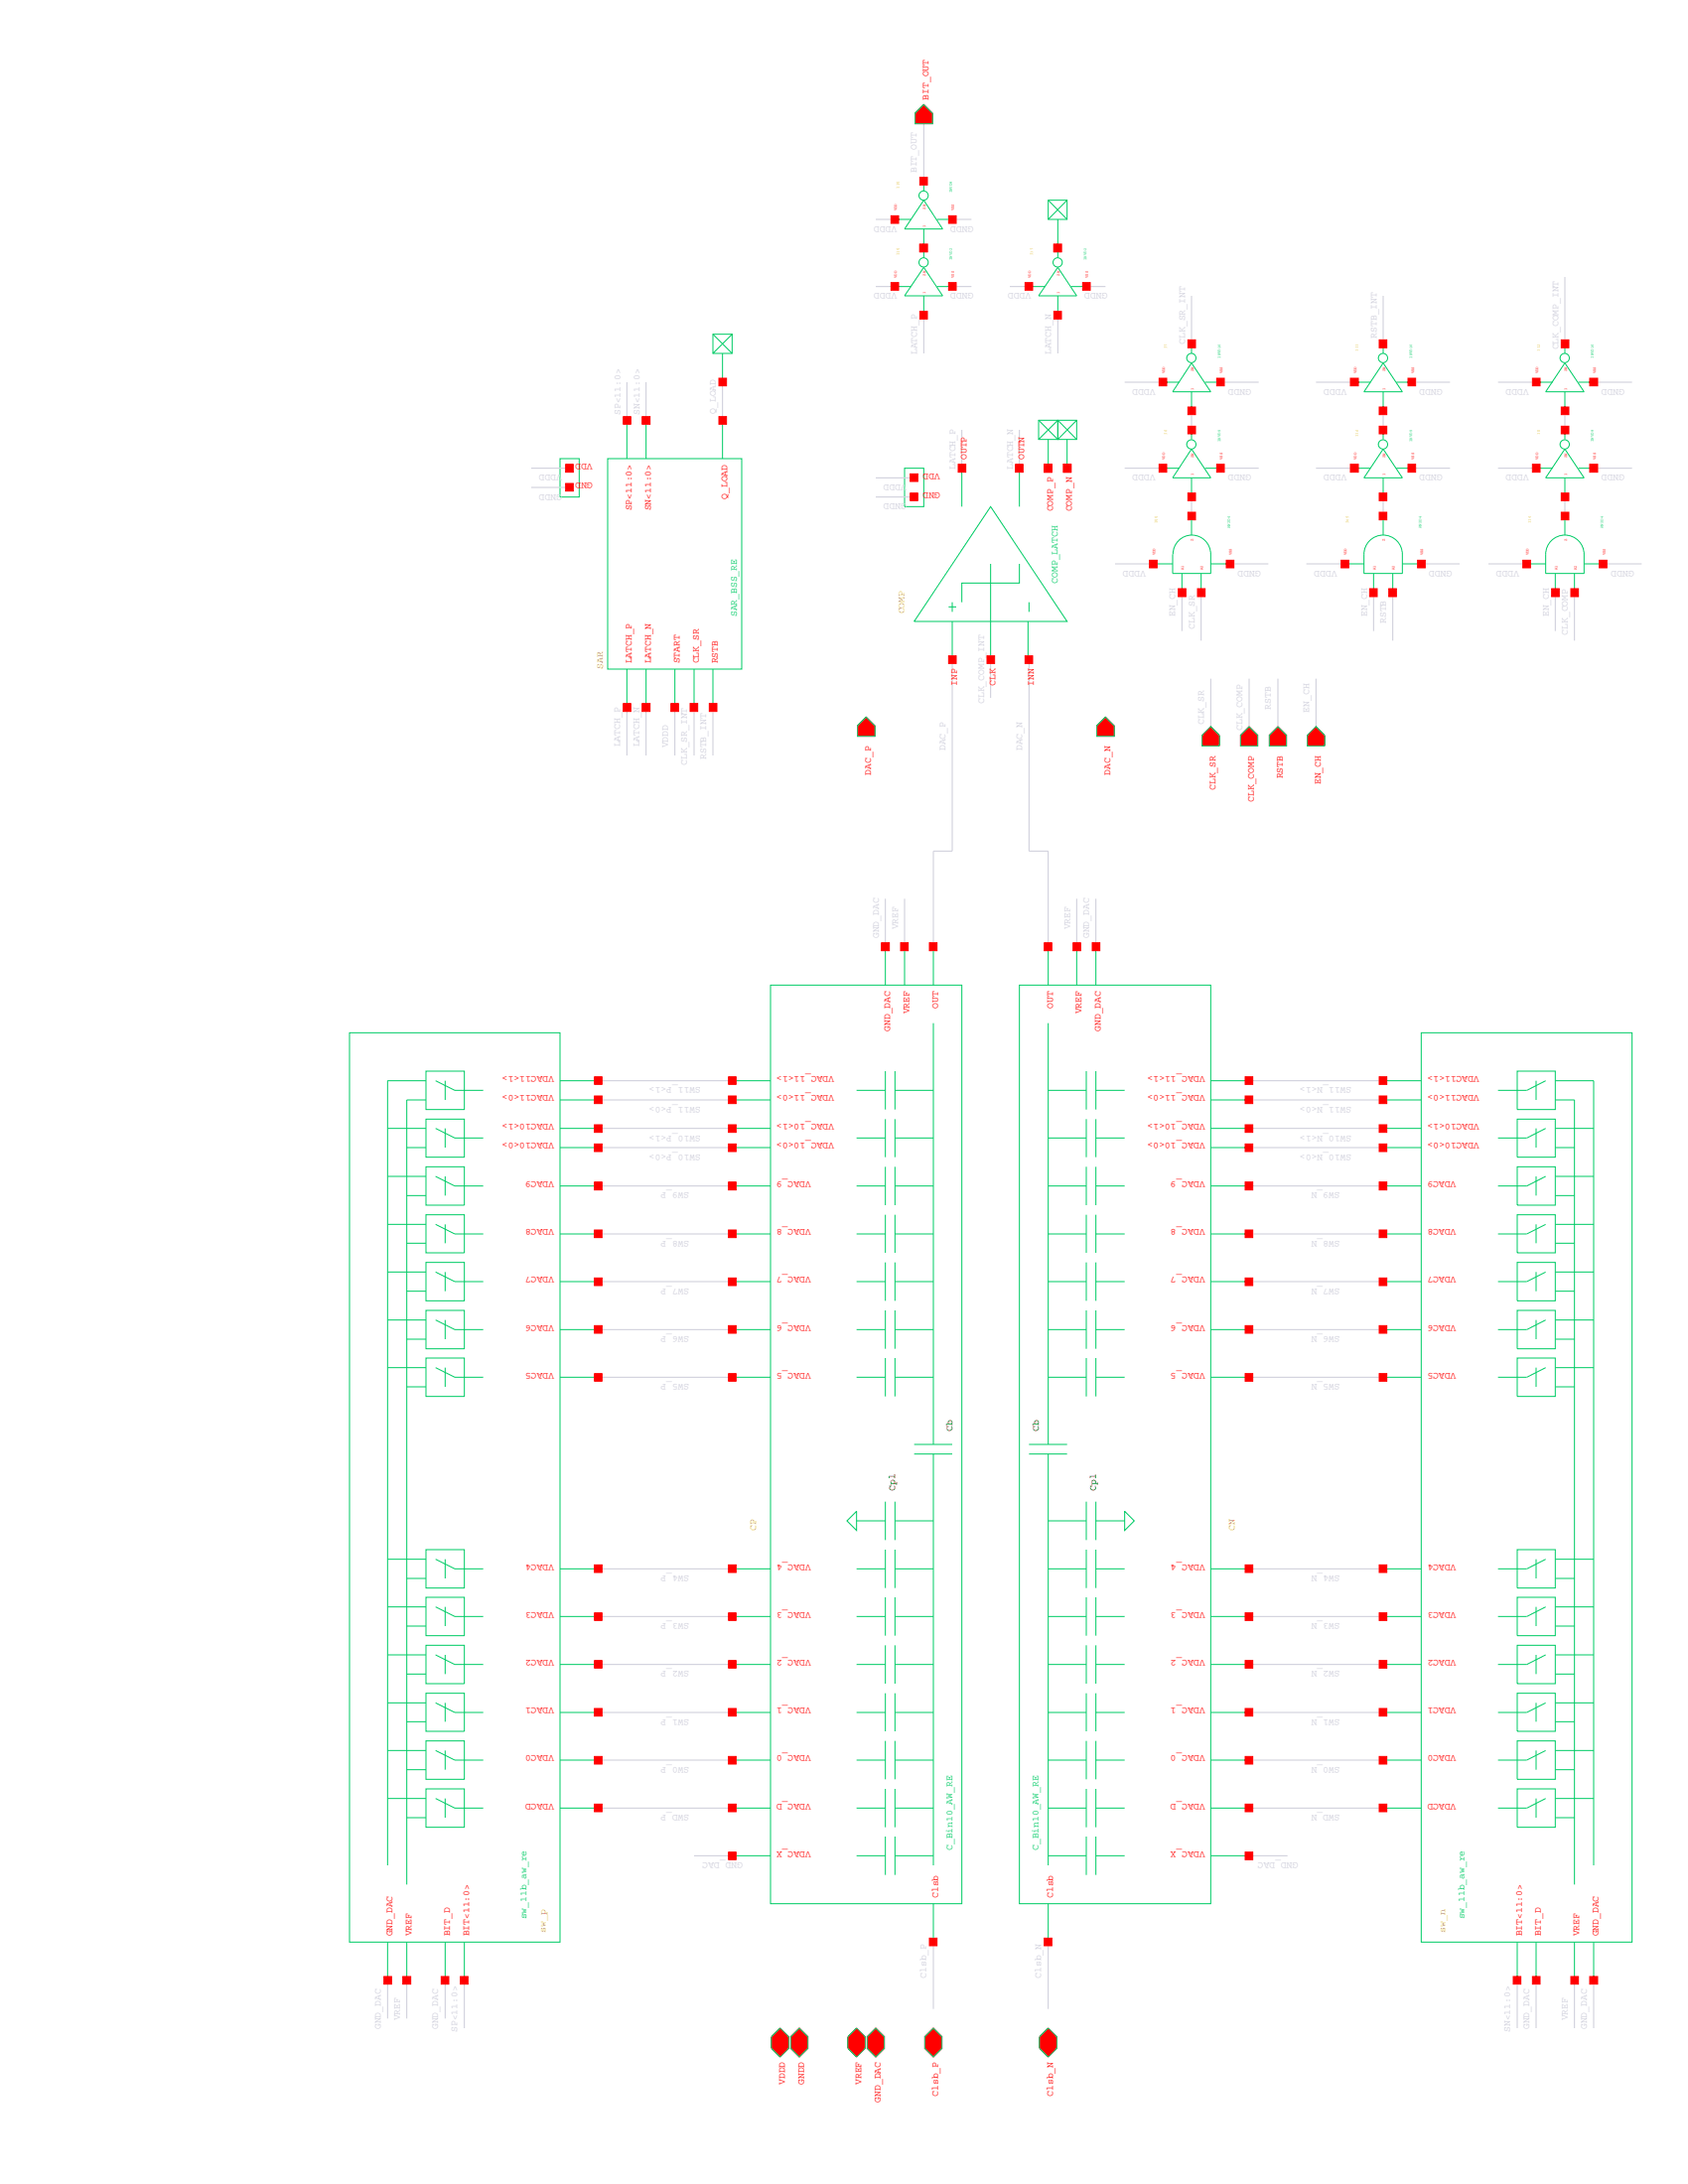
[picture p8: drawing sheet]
<svg xmlns="http://www.w3.org/2000/svg" width="216mm" height="279mm" viewBox="0 0 216 279" stroke-linecap="round" stroke-linejoin="round" font-family="sans-serif">
<g fill="none" stroke="#0c6" stroke-width=".13">
<path d="M114.5 36.7h2M114.5 28.1h2M118.2 34.2l2.4 3.6h-4.9zM118.2 25.6l2.4 3.7h-4.9zM118.2 23.2v1.2M118.2 29.3v3.7M118.2 37.8v2.5M119.8 36.7h2M119.8 28.1h2M131.6 36.7h2.1M134.1 25.6l2.4 2.5M134.1 25.6h2.4v2.5h-2.4z"/>
<path d="M135.3 34.2l2.4 3.6h-4.9zM135.3 28.1v4.9M135.3 37.8v2.5M136.5 25.6l-2.4 2.5M137 36.7h1.9M71.6 58.7h2.5v4.9h-2.5zM77.7 58.7h17.2v26.9h-17.2zM80.2 53.8v4.9M82.6 53.8v4.9M91.2 42.8l2.4 2.4M91.2 42.8h2.4v2.4h-2.4zM92.4 45.2v3.7"/>
<path d="M92.4 53.8v4.9M93.6 42.8l-2.4 2.4M115.7 59.9h2.5v4.9h-2.5zM123 59.9v4.9M130.4 59.9v4.9M132.8 53.8l2.5 2.4 2.4-2.4M132.8 53.8h2.5v2.4h-2.5zM132.8 56.2l2.5-2.4 2.4 2.4M134.1 56.2v3.7M135.3 53.8h2.4v2.4h-2.4zM136.5 56.2v3.7M148.8 48.9h2"/>
<path d="M148.8 59.9h2M152.4 46.4l2.5 3.7h-4.9zM152.4 57.4l2.5 3.7h-4.9zM152.4 44v1.2M152.4 50.1v2.4M152.4 55v1.2M154.1 48.9h2M154.1 59.9h2M173.2 59.9h2.1M173.2 48.9h2.1M176.9 55v1.2M176.9 57.4l2.5 3.7h-4.9z"/>
<path d="M176.9 44v1.2M176.9 46.4l2.5 3.7h-4.9zM176.9 50.1v2.4M178.6 59.9h2M178.6 48.9h2M196.5 48.9h2.1M196.5 59.9h2.1M200.2 50.1v2.4M200.2 46.4l2.4 3.7h-4.9zM200.2 44v1.2M200.2 57.4l2.4 3.7h-4.9zM200.2 55v1.2"/>
<path d="M201.9 48.9h1.9M201.9 59.9h1.9M121.3 77.6h1M121.8 77v1.3M121.8 79.5v4.9M126.7 64.8l9.8 14.7h-19.6zM126.7 72.1v12.3M130.4 72.1v2.5h-7.4v2.4M131.5 79.5v4.9M131.6 77v1.3M147.5 72.1h2.5M150 70.9v2.5h4.9v-2.5a2.41 2.41 0 0 0-2.5-2.4 2.41 2.41 0 0 0-2.4 2.4"/>
<path d="M151.2 73.4v2.4M152.4 61.1v2.5M152.4 66v2.5M153.6 73.4v2.4M154.9 72.1h2.4M172 72.1h2.5M175.4 69a2.45 2.45 0 0 1 2.6-.3 2.45 2.45 0 0 1 1.4 2.2v2.5h-4.9v-2.5a2.45 2.45 0 0 1 .9-1.9zM175.7 73.4v2.4M176.9 66v2.5M176.9 61.1v2.5M178.1 73.4v2.4M179.4 72.1h2.4"/>
<path d="M195.3 72.1h2.4M198.6 69a2.45 2.45 0 0 1 2.6-.3 2.45 2.45 0 0 1 1.4 2.2v2.5h-4.9v-2.5a2.45 2.45 0 0 1 .9-1.9zM198.9 73.4v2.4M200.2 61.1v2.5M200.2 66v2.5M201.4 73.4v2.4M202.6 72.1h2.5M80.2 85.6v4.9M82.6 85.6v4.9M86.3 85.6v4.9M88.8 85.6v4.9M91.2 85.6v4.9"/>
<path d="M44.7 132.1h26.9v116.4h-26.9zM54.5 138.3h-4.9v100.3M54.5 137h4.9v4.9h-4.9zM55.7 138.3l2.5 1.2h3.6M56.9 138.3v2.4M71.6 138.3h4.9M93.6 138.3h5M98.6 126h24.4v117.5h-24.4zM109.6 139.5h3.6M113.2 137v4.9M113.2 121.1v4.9M114.5 139.5h4.9"/>
<path d="M114.5 137v4.9M115.7 121.1v4.9M119.4 121.1v4.9M119.4 130.9v53.9M130.4 126h24.5v117.5h-24.5zM134.1 139.5h4.8M134.1 130.9v53.9M134.1 121.1v4.9M137.7 121.1v4.9M138.9 137v4.9M140.2 137v4.9M140.2 139.5h3.6"/>
<path d="M140.2 121.1v4.9M154.9 138.3h4.9M176.9 138.3h4.9M181.8 132.1h26.9v116.4h-26.9zM194.1 137h4.8v4.9h-4.8zM196.5 138.3v2.4M197.7 138.3l-2.4 1.2h-3.7M198.9 138.3h4.9v100.3M49.6 144.4h4.9M49.6 150.5h4.9M49.6 156.6h4.9M52 146.8h2.5"/>
<path d="M52 153h2.5M52 159h2.5M54.5 140.7h-2.5v100.4M54.5 149.3h4.9v4.9h-4.9zM54.5 143.2h4.9v4.8h-4.9zM54.5 155.4h4.9v4.9h-4.9zM55.7 144.4l2.5 1.2h3.6M55.7 150.5l2.5 1.2h3.6M55.7 156.6l2.5 1.3h3.6M56.9 144.4v2.4M56.9 150.5v2.5M56.9 156.6v2.4"/>
<path d="M71.6 146.8h4.9M71.6 144.4h4.9M71.6 140.7h4.9M71.6 151.7h4.9M71.6 157.9h4.9M93.6 157.9h5M93.6 151.7h5M93.6 146.8h5M93.6 144.4h5M93.6 140.7h5M109.6 157.9h3.6M109.6 151.7h3.6"/>
<path d="M109.6 145.6h3.6M113.2 143.2v4.8M113.2 149.3v4.9M113.2 155.4v4.9M114.5 157.9h4.9M114.5 151.7h4.9M114.5 145.6h4.9M114.5 143.2v4.8M114.5 149.3v4.9M114.5 155.4v4.9M134.1 157.9h4.8M134.1 151.7h4.8"/>
<path d="M134.1 145.6h4.8M138.9 143.2v4.8M138.9 149.3v4.9M138.9 155.4v4.9M140.2 143.2v4.8M140.2 149.3v4.9M140.2 155.4v4.9M140.2 157.9h3.6M140.2 151.7h3.6M140.2 145.6h3.6M154.9 157.9h4.9M154.9 151.7h4.9"/>
<path d="M154.9 146.8h4.9M154.9 144.4h4.9M154.9 140.7h4.9M176.9 144.4h4.9M176.9 140.7h4.9M176.9 157.9h4.9M176.9 151.7h4.9M176.9 146.8h4.9M194.1 143.2h4.8v4.8h-4.8zM194.1 155.4h4.8v4.9h-4.8zM194.1 149.3h4.8v4.9h-4.8zM196.5 144.4v2.4"/>
<path d="M196.5 150.5v2.5M196.5 156.6v2.4M197.7 156.6l-2.4 1.3h-3.7M197.7 150.5l-2.4 1.2h-3.7M197.7 144.4l-2.4 1.2h-3.7M198.9 140.7h2.5v100.4M198.9 156.6h4.9M198.9 150.5h4.9M198.9 144.4h4.9M198.9 159h2.5M198.9 153h2.5M198.9 146.8h2.5"/>
<path d="M49.6 162.7h4.9M49.6 168.9h4.9M49.6 175h4.9M52 165.2h2.5M52 171.3h2.5M52 177.4h2.5M54.5 161.5h4.9v4.9h-4.9zM54.5 167.6h4.9v5h-4.9zM54.5 173.7h4.9v4.9h-4.9zM55.7 162.7l2.5 1.3h3.6M55.7 168.9l2.5 1.2h3.6M55.7 175l2.5 1.2h3.6"/>
<path d="M56.9 162.7v2.5M56.9 168.9v2.4M56.9 175v2.4M71.6 164h4.9M71.6 170.1h4.9M71.6 176.2h4.9M93.6 176.2h5M93.6 170.1h5M93.6 164h5M109.6 176.2h3.6M109.6 170.1h3.6M109.6 164h3.6"/>
<path d="M113.2 161.5v4.9M113.2 167.6v5M113.2 173.7v4.9M114.5 176.2h4.9M114.5 170.1h4.9M114.5 164h4.9M114.5 161.5v4.9M114.5 167.6v5M114.5 173.7v4.9M134.1 176.2h4.8M134.1 170.1h4.8M134.1 164h4.8"/>
<path d="M138.9 161.5v4.9M138.9 167.6v5M138.9 173.7v4.9M140.2 161.5v4.9M140.2 167.6v5M140.2 173.7v4.9M140.2 176.2h3.6M140.2 170.1h3.6M140.2 164h3.6M154.9 176.2h4.9M154.9 170.1h4.9M154.9 164h4.9"/>
<path d="M176.9 176.2h4.9M176.9 170.1h4.9M176.9 164h4.9M194.1 173.7h4.8v4.9h-4.8zM194.1 167.6h4.8v5h-4.8zM194.1 161.5h4.8v4.9h-4.8zM196.5 162.7v2.5M196.5 168.9v2.4M196.5 175v2.4M197.7 175l-2.4 1.2h-3.7M197.7 168.9l-2.4 1.2h-3.7M197.7 162.7l-2.4 1.3h-3.7"/>
<path d="M198.9 175h4.9M198.9 168.9h4.9M198.9 162.7h4.9M198.9 177.4h2.5M198.9 171.3h2.5M198.9 165.2h2.5M49.6 199.5h4.9M54.5 198.2h4.9v5h-4.9zM55.7 199.5l2.5 1.2h3.6M56.9 199.5v2.4M109.6 193.3v2.5l-1.3-1.2zM109.6 194.6h3.6"/>
<path d="M113.2 192.1v4.9M113.2 198.2v5M114.5 194.6h4.9M114.5 192.1v4.9M114.5 198.2v5M116.9 186h4.9M116.9 184.8h4.9M119.4 186v52.6M131.6 186h4.9M131.6 184.8h4.9M134.1 194.6h4.8M134.1 186v52.6"/>
<path d="M138.9 192.1v4.9M138.9 198.2v5M140.2 192.1v4.9M140.2 198.2v5M140.2 194.6h3.6M143.8 193.3l1.3 1.3-1.3 1.2zM194.1 198.2h4.8v5h-4.8zM196.5 199.5v2.4M197.7 199.5l-2.4 1.2h-3.7M198.9 199.5h4.9M49.6 205.6h4.9M49.6 211.7h4.9"/>
<path d="M49.6 217.8h4.9M52 201.9h2.5M52 208h2.5M52 214.2h2.5M54.5 204.3h4.9v5h-4.9zM54.5 210.5h4.9v4.9h-4.9zM54.5 216.6h4.9v4.9h-4.9zM55.7 205.6l2.5 1.2h3.6M55.7 211.7l2.5 1.2h3.6M55.7 217.8l2.5 1.3h3.6M56.9 205.6v2.4M56.9 211.7v2.5"/>
<path d="M56.9 217.8v2.5M71.6 200.7h4.9M71.6 206.8h4.9M71.6 212.9h4.9M71.6 219.1h4.9M93.6 219.1h5M93.6 212.9h5M93.6 206.8h5M93.6 200.7h5M109.6 219.1h3.6M109.6 212.9h3.6M109.6 206.8h3.6"/>
<path d="M109.6 200.7h3.6M113.2 204.3v5M113.2 210.5v4.9M113.2 216.6v4.9M114.5 219.1h4.9M114.5 212.9h4.9M114.5 206.8h4.9M114.5 200.7h4.9M114.5 204.3v5M114.5 210.5v4.9M114.5 216.6v4.9M134.1 219.1h4.8"/>
<path d="M134.1 212.9h4.8M134.1 206.8h4.8M134.1 200.7h4.8M138.9 204.3v5M138.9 210.5v4.9M138.9 216.6v4.9M140.2 204.3v5M140.2 210.5v4.9M140.2 216.6v4.9M140.2 219.1h3.6M140.2 212.9h3.6M140.2 206.8h3.6"/>
<path d="M140.2 200.7h3.6M154.9 219.1h4.9M154.9 212.9h4.9M154.9 206.8h4.9M154.9 200.7h4.9M176.9 219.1h4.9M176.9 212.9h4.9M176.9 206.8h4.9M176.9 200.7h4.9M194.1 216.6h4.8v4.9h-4.8zM194.1 210.5h4.8v4.9h-4.8zM194.1 204.3h4.8v5h-4.8z"/>
<path d="M196.5 205.6v2.4M196.5 211.7v2.5M196.5 217.8v2.5M197.7 217.8l-2.4 1.3h-3.7M197.7 211.7l-2.4 1.2h-3.7M197.7 205.6l-2.4 1.2h-3.7M198.9 217.8h4.9M198.9 211.7h4.9M198.9 205.6h4.9M198.9 214.2h2.5M198.9 208h2.5M198.9 201.9h2.5"/>
<path d="M49.6 223.9h4.9M49.6 230.1h4.9M52 220.3h2.5M52 226.4h2.5M52 232.5h2.5M54.5 222.7h4.9v4.9h-4.9zM54.5 228.9h4.9v4.9h-4.9zM55.7 223.9l2.5 1.3h3.6M55.7 230.1l2.5 1.2h3.6M56.9 223.9v2.5M56.9 230.1v2.4M71.6 225.2h4.9"/>
<path d="M71.6 231.3h4.9M93.6 231.3h5M93.6 225.2h5M93.6 237.4h5M109.6 231.3h3.6M109.6 225.2h3.6M109.6 237.4h3.6M113.2 222.7v4.9M113.2 228.9v4.9M113.2 234.9v5M114.5 231.3h4.9M114.5 225.2h4.9"/>
<path d="M114.5 237.4h4.9M114.5 222.7v4.9M114.5 228.9v4.9M114.5 234.9v5M134.1 237.4h4.8M134.1 231.3h4.8M134.1 225.2h4.8M138.9 234.9v5M138.9 222.7v4.9M138.9 228.9v4.9M140.2 237.4h3.6M140.2 222.7v4.9"/>
<path d="M140.2 228.9v4.9M140.2 234.9v5M140.2 231.3h3.6M140.2 225.2h3.6M154.9 237.4h4.9M154.9 231.3h4.9M154.9 225.2h4.9M176.9 231.3h4.9M176.9 225.2h4.9M194.1 228.9h4.8v4.9h-4.8zM194.1 222.7h4.8v4.9h-4.8zM196.5 223.9v2.5"/>
<path d="M196.5 230.1v2.4M197.7 230.1l-2.4 1.2h-3.7M197.7 223.9l-2.4 1.3h-3.7M198.9 232.5h2.5M198.9 230.1h4.9M198.9 223.9h4.9M198.9 226.4h2.5M198.9 220.3h2.5M49.6 248.5v4.8M52 248.5v4.8M56.9 248.5v4.8M59.4 248.5v4.8"/>
<path d="M119.4 243.5v5M134.1 243.5v5M194.1 248.5v4.8M196.5 248.5v4.8M201.4 248.5v4.8M203.8 248.5v4.8"/>
<circle cx="118.1" cy="25" r=".59"/>
<circle cx="118.1" cy="33.6" r=".59"/>
<circle cx="135.3" cy="33.6" r=".59"/>
<circle cx="152.4" cy="45.8" r=".59"/>
<circle cx="152.4" cy="56.9" r=".59"/>
<circle cx="176.9" cy="56.9" r=".59"/>
<circle cx="176.9" cy="45.8" r=".59"/>
<circle cx="200.1" cy="45.8" r=".59"/>
<circle cx="200.1" cy="56.9" r=".59"/>
</g>
<g fill="none" stroke="#ccccd9" stroke-width=".13">
<path d="M118.2 15.8v7.4M112 28.1h2.5M112 36.7h2.5M121.8 28.1h2.4M121.8 36.7h2.4M129.2 36.7h2.4M138.9 36.7h2.5M152.4 37.8v6.2M176.9 37.8v6.2M200.2 35.4v8.6M67.9 59.9h5M80.2 48.9v4.9"/>
<path d="M82.6 48.9v4.9M92.4 48.9v4.9M118.2 40.3v4.9M123 55v4.9M130.4 55v4.9M135.3 40.3v4.9M143.8 48.9h5M143.8 59.9h5M152.4 52.5v2.5M156.1 48.9h4.9M156.1 59.9h4.9M168.3 48.9h4.9"/>
<path d="M168.3 59.9h4.9M176.9 52.5v2.5M180.6 48.9h4.9M180.6 59.9h4.9M191.6 48.9h4.9M191.6 59.9h4.9M200.2 52.5v2.5M203.8 48.9h4.9M203.8 59.9h4.9M67.9 62.4h5M112 63.6h4.9M112 61.1h4.9"/>
<path d="M142.6 72.1h4.9M151.2 75.8v4.9M152.4 63.6v2.4M153.6 75.8v6.2M157.3 72.1h4.9M167.1 72.1h4.9M175.7 75.8v4.9M176.9 63.6v2.4M178.1 75.8v6.2M181.8 72.1h4.9M190.4 72.1h4.9M198.9 75.8v4.9"/>
<path d="M200.2 63.6v2.4M201.4 75.8v6.2M205.1 72.1h4.9M80.2 90.5v6.1M82.6 90.5v6.1M86.3 90.5v6.1M88.8 90.5v6.1M91.2 90.5v6.1M121.8 84.4v24.5h-2.4v12.2M126.7 84.4v4.9M131.6 84.4v24.5h2.5v12.2M154.9 86.8v6.2"/>
<path d="M159.8 86.8v7.4M163.4 86.8v6.2M168.3 86.8v6.2M113.2 115v6.1M115.7 115v6.1M137.7 115v6.1M140.2 115v6.1M76.5 138.3h17.1M159.8 138.3h17.1M76.5 157.9h17.1M76.5 151.7h17.1M76.5 146.8h17.1"/>
<path d="M76.5 144.4h17.1M76.5 140.7h17.1M159.8 157.9h17.1M159.8 151.7h17.1M159.8 146.8h17.1M159.8 144.4h17.1M159.8 140.7h17.1M76.5 176.2h17.1M76.5 170.1h17.1M76.5 164h17.1M159.8 176.2h17.1M159.8 170.1h17.1"/>
<path d="M159.8 164h17.1M76.5 219.1h17.1M76.5 212.9h17.1M76.5 206.8h17.1M76.5 200.7h17.1M159.8 219.1h17.1M159.8 212.9h17.1M159.8 206.8h17.1M159.8 200.7h17.1M76.5 231.3h17.1M76.5 225.2h17.1M88.8 237.4h4.8"/>
<path d="M159.8 231.3h17.1M159.8 225.2h17.1M159.8 237.4h4.9M49.6 253.3v4.9M52 253.3v4.9M56.9 253.3v4.9M59.4 253.3v6.2M119.4 248.5v8.5M134.1 248.5v8.5M194.1 253.3v6.2M196.5 253.3v6.2M201.4 253.3v6.2"/>
<path d="M203.8 253.3v6.2"/>
</g>
<g fill="#f00" stroke="#f00" stroke-width=".13">
<path d="M199.7 52.1h1v.9h-1z"/>
<path d="M203.3 48.4h1v1h-1z"/>
<path d="M196 48.4h1v1h-1z"/>
<path d="M199.7 43.5h1v1h-1z"/>
<path d="M199.7 63.1h1v1h-1z"/>
<path d="M203.3 59.4h1v1h-1z"/>
<path d="M196 59.4h1v1h-1z"/>
<path d="M199.7 54.5h1v1h-1z"/>
<path d="M198.5 75.3h.9v1h-.9z"/>
<path d="M200.9 75.3h1v1h-1z"/>
<path d="M194.8 71.7h.9v.9h-.9z"/>
<path d="M204.6 71.7h.9v.9h-.9z"/>
<path d="M199.7 65.5h1v1h-1z"/>
<path d="M193.5 252.9h1v.9h-1z"/>
<path d="M203.3 252.9h1v.9h-1z"/>
<path d="M200.9 252.9h1v.9h-1z"/>
<path d="M196 252.9h1v.9h-1z"/>
<path d="M176.4 230.8h1v1h-1z"/>
<path d="M176.4 224.7h1v1h-1z"/>
<path d="M176.4 218.6h1v.9h-1z"/>
<path d="M176.4 212.4h1v1h-1z"/>
<path d="M176.4 206.3h1v1h-1z"/>
<path d="M176.4 200.2h1v1h-1z"/>
<path d="M176.4 175.7h1v1h-1z"/>
<path d="M176.4 169.6h1v1h-1z"/>
<path d="M176.4 163.5h1v1h-1z"/>
<path d="M176.4 157.4h1v.9h-1z"/>
<path d="M176.4 151.2h1v1h-1z"/>
<path d="M176.4 146.3h1v1h-1z"/>
<path d="M176.4 143.9h1v1h-1z"/>
<path d="M176.4 140.2h1v1h-1z"/>
<path d="M176.4 137.8h1v.9h-1z"/>
<path d="M176.4 52.1h1v.9h-1z"/>
<path d="M180.1 48.4h1v1h-1z"/>
<path d="M172.7 48.4h1v1h-1z"/>
<path d="M176.4 43.5h1v1h-1z"/>
<path d="M176.4 63.1h1v1h-1z"/>
<path d="M180.1 59.4h1v1h-1z"/>
<path d="M172.7 59.4h1v1h-1z"/>
<path d="M176.4 54.5h1v1h-1z"/>
<path d="M175.2 75.3h.9v1h-.9z"/>
<path d="M177.6 75.3h1v1h-1z"/>
<path d="M171.5 71.7h1v.9h-1z"/>
<path d="M181.3 71.7h1v.9h-1z"/>
<path d="M176.4 65.5h1v1h-1z"/>
<path d="M168.3 93l1.1 1.1v1.3h-2.2v-1.3z"/>
<path d="M163.4 93l1.1 1.1v1.3h-2.2v-1.3z"/>
<path d="M159.8 93l1.1 1.1v1.3h-2.2v-1.3z"/>
<path d="M154.9 93l1.1 1.1v1.3h-2.2v-1.3z"/>
<path d="M151.9 52.1h1v.9h-1z"/>
<path d="M155.6 48.4h1v1h-1z"/>
<path d="M148.3 48.4h.9v1h-.9z"/>
<path d="M151.9 43.5h1v1h-1z"/>
<path d="M151.9 63.1h1v1h-1z"/>
<path d="M155.6 59.4h1v1h-1z"/>
<path d="M148.3 59.4h.9v1h-.9z"/>
<path d="M151.9 54.5h1v1h-1z"/>
<path d="M150.7 75.3h1v1h-1z"/>
<path d="M153.2 75.3h.9v1h-.9z"/>
<path d="M147 71.7h1v.9h-1z"/>
<path d="M156.8 71.7h1v.9h-1z"/>
<path d="M151.9 65.5h1v1h-1z"/>
<path d="M141.4 91.7l1.1 1.1v1.4h-2.2v-1.4z"/>
<path d="M136 59.4h1v1h-1z"/>
<path d="M134.8 31.2h1v1h-1z"/>
<path d="M134.1 259.5l1.1 1.1v1.4l-1.1 1.1-1.1-1.1v-1.4z"/>
<path d="M133.6 59.4h.9v1h-.9z"/>
<path d="M134.8 39.8h1v1h-1z"/>
<path d="M138.5 36.2h.9v.9h-.9z"/>
<path d="M131.1 36.2h1v.9h-1z"/>
<path d="M133.6 247.9h.9v1h-.9z"/>
<path d="M159.3 236.9h.9v1h-.9z"/>
<path d="M159.3 230.8h.9v1h-.9z"/>
<path d="M159.3 224.7h.9v1h-.9z"/>
<path d="M159.3 218.6h.9v.9h-.9z"/>
<path d="M159.3 212.4h.9v1h-.9z"/>
<path d="M159.3 206.3h.9v1h-.9z"/>
<path d="M159.3 200.2h.9v1h-.9z"/>
<path d="M159.3 175.7h.9v1h-.9z"/>
<path d="M159.3 169.6h.9v1h-.9z"/>
<path d="M159.3 163.5h.9v1h-.9z"/>
<path d="M159.3 157.4h.9v.9h-.9z"/>
<path d="M159.3 151.2h.9v1h-.9z"/>
<path d="M159.3 146.3h.9v1h-.9z"/>
<path d="M159.3 143.9h.9v1h-.9z"/>
<path d="M159.3 140.2h.9v1h-.9z"/>
<path d="M159.3 137.8h.9v.9h-.9z"/>
<path d="M133.6 120.6h.9v1h-.9z"/>
<path d="M139.7 120.6h1v1h-1z"/>
<path d="M137.2 120.6h1v1h-1z"/>
<path d="M119.4 259.5l1.1 1.1v1.4l-1.1 1.1-1.1-1.1v-1.4z"/>
<path d="M118.2 13.4l1.1 1.1v1.3h-2.2v-1.3z"/>
<path d="M126.2 83.9h1v1h-1z"/>
<path d="M131.1 83.9h1v1h-1z"/>
<path d="M121.3 83.9h1v1h-1z"/>
<path d="M116.4 63.1h1v1h-1z"/>
<path d="M116.4 60.6h1v1h-1z"/>
<path d="M129.9 59.4h1v1h-1z"/>
<path d="M122.6 59.4h.9v1h-.9z"/>
<path d="M117.6 31.2h1v1h-1z"/>
<path d="M121.3 27.6h1v1h-1z"/>
<path d="M114 27.6h.9v1h-.9z"/>
<path d="M117.6 22.7h1v1h-1z"/>
<path d="M117.6 39.8h1v1h-1z"/>
<path d="M121.3 36.2h1v.9h-1z"/>
<path d="M114 36.2h.9v.9h-.9z"/>
<path d="M112 259.5l1.1 1.1v1.4l-1.1 1.1-1.1-1.1v-1.4z"/>
<path d="M110.8 91.7l1.1 1.1v1.4h-2.2v-1.4z"/>
<path d="M109.6 259.5l1.1 1.1v1.4l-1.1 1.1-1.1-1.1v-1.4z"/>
<path d="M102.2 259.5l1.1 1.1v1.4l-1.1 1.1-1.1-1.1v-1.4z"/>
<path d="M99.8 259.5l1.1 1.1v1.4l-1.1 1.1-1.1-1.1v-1.4z"/>
<path d="M118.9 247.9h.9v1h-.9z"/>
<path d="M93.2 236.9h.9v1h-.9z"/>
<path d="M93.2 230.8h.9v1h-.9z"/>
<path d="M93.2 224.7h.9v1h-.9z"/>
<path d="M93.2 218.6h.9v.9h-.9z"/>
<path d="M93.2 212.4h.9v1h-.9z"/>
<path d="M93.2 206.3h.9v1h-.9z"/>
<path d="M93.2 200.2h.9v1h-.9z"/>
<path d="M93.2 175.7h.9v1h-.9z"/>
<path d="M93.2 169.6h.9v1h-.9z"/>
<path d="M93.2 163.5h.9v1h-.9z"/>
<path d="M93.2 157.4h.9v.9h-.9z"/>
<path d="M93.2 151.2h.9v1h-.9z"/>
<path d="M93.2 146.3h.9v1h-.9z"/>
<path d="M93.2 143.9h.9v1h-.9z"/>
<path d="M93.2 140.2h.9v1h-.9z"/>
<path d="M93.2 137.8h.9v.9h-.9z"/>
<path d="M118.9 120.6h.9v1h-.9z"/>
<path d="M112.7 120.6h1v1h-1z"/>
<path d="M115.2 120.6h1v1h-1z"/>
<path d="M91.9 48.4h1v1h-1z"/>
<path d="M88.3 90h.9v1h-.9z"/>
<path d="M82.1 90h1v1h-1z"/>
<path d="M79.7 90h1v1h-1z"/>
<path d="M90.7 90h1v1h-1z"/>
<path d="M85.8 90h1v1h-1z"/>
<path d="M72.3 61.8h1v1h-1z"/>
<path d="M72.3 59.4h1v1h-1z"/>
<path d="M91.9 53.3h1v1h-1z"/>
<path d="M82.1 53.3h1v1h-1z"/>
<path d="M79.7 53.3h1v1h-1z"/>
<path d="M58.9 252.9h1v.9h-1z"/>
<path d="M49.1 252.9h1v.9h-1z"/>
<path d="M51.5 252.9h1v.9h-1z"/>
<path d="M56.4 252.9h1v.9h-1z"/>
<path d="M76 230.8h1v1h-1z"/>
<path d="M76 224.7h1v1h-1z"/>
<path d="M76 218.6h1v.9h-1z"/>
<path d="M76 212.4h1v1h-1z"/>
<path d="M76 206.3h1v1h-1z"/>
<path d="M76 200.2h1v1h-1z"/>
<path d="M76 175.7h1v1h-1z"/>
<path d="M76 169.6h1v1h-1z"/>
<path d="M76 163.5h1v1h-1z"/>
</g>
<path d="M76 157.4h1v.9h-1z" fill="#f00"/>
<path d="M76 157.4h1v.9h-1z" fill="none" stroke="#f00" stroke-width=".13"/>
<g fill="#f00" stroke="#f00" stroke-width=".13">
<path d="M76 151.2h1v1h-1z"/>
<path d="M76 146.3h1v1h-1z"/>
<path d="M76 143.9h1v1h-1z"/>
<path d="M76 140.2h1v1h-1z"/>
<path d="M76 137.8h1v.9h-1z"/>
</g>
<g fill="none" stroke="#0c6" stroke-width=".13">
<path d="M118.2 13.4l1.1 1.1v1.3h-2.2v-1.3zM110.8 91.7l1.1 1.1v1.4h-2.2v-1.4zM141.4 91.7l1.1 1.1v1.4h-2.2v-1.4zM154.9 93l1.1 1.1v1.3h-2.2v-1.3zM159.8 93l1.1 1.1v1.3h-2.2v-1.3zM163.4 93l1.1 1.1v1.3h-2.2v-1.3zM168.3 93l1.1 1.1v1.3h-2.2v-1.3zM99.8 259.5l1.1 1.1v1.4l-1.1 1.1-1.1-1.1v-1.4zM109.6 259.5l1.1 1.1v1.4l-1.1 1.1-1.1-1.1v-1.4zM101.1 260.6l1.1-1.1 1.1 1.1v1.4l-1.1 1.1-1.1-1.1zM110.9 260.6l1.1-1.1 1.1 1.1v1.4l-1.1 1.1-1.1-1.1zM118.3 260.6l1.1-1.1 1.1 1.1v1.4l-1.1 1.1-1.1-1.1z"/>
<path d="M133 260.6l1.1-1.1 1.1 1.1v1.4l-1.1 1.1-1.1-1.1z"/>
</g>
<g font-size="1.2" fill="#f00">
<text x="118.8" y="12.8" transform="rotate(-90 118.8 12.8)">BIT_OUT</text>
<text x="75.8" y="59.3" transform="rotate(-180 75.8 59.3)">VDD</text>
<text x="123.6" y="58.8" transform="rotate(-90 123.6 58.8)">OUTP</text>
<text x="131" y="58.8" transform="rotate(-90 131 58.8)">OUTN</text>
<text x="75.8" y="61.7" transform="rotate(-180 75.8 61.7)">GND</text>
<text x="80.8" y="65.3" transform="rotate(-90 80.8 65.3)">SP&lt;11:0&gt;</text>
<text x="83.2" y="65.3" transform="rotate(-90 83.2 65.3)">SN&lt;11:0&gt;</text>
<text x="93" y="63.8" transform="rotate(-90 93 63.8)">Q_LOAD</text>
<text x="120.3" y="63" transform="rotate(-180 120.3 63)">GND</text>
<text x="120.3" y="60.5" transform="rotate(-180 120.3 60.5)">VDD</text>
<text x="134.7" y="65.5" transform="rotate(-90 134.7 65.5)">COMP_P</text>
<text x="137.1" y="65.5" transform="rotate(-90 137.1 65.5)">COMP_N</text>
<text x="80.8" y="84.9" transform="rotate(-90 80.8 84.9)">LATCH_P</text>
<text x="83.2" y="84.9" transform="rotate(-90 83.2 84.9)">LATCH_N</text>
<text x="86.9" y="84.9" transform="rotate(-90 86.9 84.9)">START</text>
<text x="89.4" y="84.9" transform="rotate(-90 89.4 84.9)">CLK_SR</text>
<text x="91.8" y="84.9" transform="rotate(-90 91.8 84.9)">RSTB</text>
<text x="122.4" y="87.7" transform="rotate(-90 122.4 87.7)">INP</text>
<text x="127.3" y="87.7" transform="rotate(-90 127.3 87.7)">CLK</text>
<text x="132.2" y="87.7" transform="rotate(-90 132.2 87.7)">INN</text>
<text x="111.4" y="99.1" transform="rotate(-90 111.4 99.1)">DAC_P</text>
<text x="142" y="99.1" transform="rotate(-90 142 99.1)">DAC_N</text>
<text x="155.5" y="101.1" transform="rotate(-90 155.5 101.1)">CLK_SR</text>
<text x="164.1" y="99.6" transform="rotate(-90 164.1 99.6)">RSTB</text>
<text x="168.9" y="100.4" transform="rotate(-90 168.9 100.4)">EN_CH</text>
<text x="160.4" y="102.6" transform="rotate(-90 160.4 102.6)">CLK_COMP</text>
<text x="113.9" y="131.9" transform="rotate(-90 113.9 131.9)">GND_DAC</text>
<text x="116.3" y="129.7" transform="rotate(-90 116.3 129.7)">VREF</text>
<text x="120" y="129" transform="rotate(-90 120 129)">OUT</text>
<text x="134.7" y="129" transform="rotate(-90 134.7 129)">OUT</text>
<text x="138.3" y="129.7" transform="rotate(-90 138.3 129.7)">VREF</text>
<text x="140.8" y="131.9" transform="rotate(-90 140.8 131.9)">GND_DAC</text>
<text x="70.9" y="137.6" transform="rotate(-180 70.9 137.6)">VDAC11&lt;1&gt;</text>
<text x="106.7" y="137.6" transform="rotate(-180 106.7 137.6)">VDAC_11&lt;1&gt;</text>
<text x="154.1" y="137.6" transform="rotate(-180 154.1 137.6)">VDAC_11&lt;1&gt;</text>
<text x="189.2" y="137.6" transform="rotate(-180 189.2 137.6)">VDAC11&lt;1&gt;</text>
<text x="70.9" y="143.7" transform="rotate(-180 70.9 143.7)">VDAC10&lt;1&gt;</text>
<text x="70.9" y="140.1" transform="rotate(-180 70.9 140.1)">VDAC11&lt;0&gt;</text>
<text x="106.7" y="143.7" transform="rotate(-180 106.7 143.7)">VDAC_10&lt;1&gt;</text>
<text x="106.7" y="140.1" transform="rotate(-180 106.7 140.1)">VDAC_11&lt;0&gt;</text>
<text x="154.1" y="143.7" transform="rotate(-180 154.1 143.7)">VDAC_10&lt;1&gt;</text>
<text x="154.1" y="140.1" transform="rotate(-180 154.1 140.1)">VDAC_11&lt;0&gt;</text>
<text x="189.2" y="143.7" transform="rotate(-180 189.2 143.7)">VDAC10&lt;1&gt;</text>
<text x="189.2" y="140.1" transform="rotate(-180 189.2 140.1)">VDAC11&lt;0&gt;</text>
<text x="70.9" y="146.2" transform="rotate(-180 70.9 146.2)">VDAC10&lt;0&gt;</text>
<text x="106.7" y="146.2" transform="rotate(-180 106.7 146.2)">VDAC_10&lt;0&gt;</text>
<text x="154.1" y="146.2" transform="rotate(-180 154.1 146.2)">VDAC_10&lt;0&gt;</text>
<text x="189.2" y="146.2" transform="rotate(-180 189.2 146.2)">VDAC10&lt;0&gt;</text>
<text x="70.9" y="151.1" transform="rotate(-180 70.9 151.1)">VDAC9</text>
<text x="103.7" y="151.1" transform="rotate(-180 103.7 151.1)">VDAC_9</text>
<text x="154.1" y="151.1" transform="rotate(-180 154.1 151.1)">VDAC_9</text>
<text x="186.3" y="151.1" transform="rotate(-180 186.3 151.1)">VDAC9</text>
<text x="70.9" y="157.2" transform="rotate(-180 70.9 157.2)">VDAC8</text>
<text x="103.7" y="157.2" transform="rotate(-180 103.7 157.2)">VDAC_8</text>
<text x="154.1" y="157.2" transform="rotate(-180 154.1 157.2)">VDAC_8</text>
<text x="186.3" y="157.2" transform="rotate(-180 186.3 157.2)">VDAC8</text>
<text x="70.9" y="163.3" transform="rotate(-180 70.9 163.3)">VDAC7</text>
<text x="103.7" y="163.3" transform="rotate(-180 103.7 163.3)">VDAC_7</text>
<text x="154.1" y="163.3" transform="rotate(-180 154.1 163.3)">VDAC_7</text>
<text x="186.3" y="163.3" transform="rotate(-180 186.3 163.3)">VDAC7</text>
<text x="70.9" y="169.5" transform="rotate(-180 70.9 169.5)">VDAC6</text>
<text x="103.7" y="169.5" transform="rotate(-180 103.7 169.5)">VDAC_6</text>
<text x="154.1" y="169.5" transform="rotate(-180 154.1 169.5)">VDAC_6</text>
<text x="186.3" y="169.5" transform="rotate(-180 186.3 169.5)">VDAC6</text>
<text x="70.9" y="175.6" transform="rotate(-180 70.9 175.6)">VDAC5</text>
<text x="103.7" y="175.6" transform="rotate(-180 103.7 175.6)">VDAC_5</text>
<text x="154.1" y="175.6" transform="rotate(-180 154.1 175.6)">VDAC_5</text>
<text x="186.3" y="175.6" transform="rotate(-180 186.3 175.6)">VDAC5</text>
<text x="70.9" y="200.1" transform="rotate(-180 70.9 200.1)">VDAC4</text>
<text x="103.7" y="200.1" transform="rotate(-180 103.7 200.1)">VDAC_4</text>
<text x="154.1" y="200.1" transform="rotate(-180 154.1 200.1)">VDAC_4</text>
<text x="186.3" y="200.1" transform="rotate(-180 186.3 200.1)">VDAC4</text>
<text x="70.9" y="206.2" transform="rotate(-180 70.9 206.2)">VDAC3</text>
<text x="103.7" y="206.2" transform="rotate(-180 103.7 206.2)">VDAC_3</text>
<text x="154.1" y="206.2" transform="rotate(-180 154.1 206.2)">VDAC_3</text>
<text x="186.3" y="206.2" transform="rotate(-180 186.3 206.2)">VDAC3</text>
<text x="70.9" y="212.3" transform="rotate(-180 70.9 212.3)">VDAC2</text>
<text x="103.7" y="212.3" transform="rotate(-180 103.7 212.3)">VDAC_2</text>
<text x="154.1" y="212.3" transform="rotate(-180 154.1 212.3)">VDAC_2</text>
<text x="186.3" y="212.3" transform="rotate(-180 186.3 212.3)">VDAC2</text>
<text x="70.9" y="218.5" transform="rotate(-180 70.9 218.5)">VDAC1</text>
<text x="103.7" y="218.5" transform="rotate(-180 103.7 218.5)">VDAC_1</text>
<text x="154.1" y="218.5" transform="rotate(-180 154.1 218.5)">VDAC_1</text>
<text x="186.3" y="218.5" transform="rotate(-180 186.3 218.5)">VDAC1</text>
<text x="70.9" y="224.6" transform="rotate(-180 70.9 224.6)">VDAC0</text>
<text x="103.7" y="224.6" transform="rotate(-180 103.7 224.6)">VDAC_0</text>
<text x="154.1" y="224.6" transform="rotate(-180 154.1 224.6)">VDAC_0</text>
<text x="186.3" y="224.6" transform="rotate(-180 186.3 224.6)">VDAC0</text>
<text x="70.9" y="230.7" transform="rotate(-180 70.9 230.7)">VDACD</text>
<text x="103.7" y="230.7" transform="rotate(-180 103.7 230.7)">VDAC_D</text>
<text x="154.1" y="230.7" transform="rotate(-180 154.1 230.7)">VDAC_D</text>
<text x="186.3" y="230.7" transform="rotate(-180 186.3 230.7)">VDACD</text>
<text x="103.7" y="236.8" transform="rotate(-180 103.7 236.8)">VDAC_X</text>
<text x="154.1" y="236.8" transform="rotate(-180 154.1 236.8)">VDAC_X</text>
<text x="120" y="242.8" transform="rotate(-90 120 242.8)">Clsb</text>
<text x="134.7" y="242.8" transform="rotate(-90 134.7 242.8)">Clsb</text>
<text x="50.2" y="247.7" transform="rotate(-90 50.2 247.7)">GND_DAC</text>
<text x="52.6" y="247.7" transform="rotate(-90 52.6 247.7)">VREF</text>
<text x="57.6" y="247.7" transform="rotate(-90 57.6 247.7)">BIT_D</text>
<text x="60" y="247.7" transform="rotate(-90 60 247.7)">BIT&lt;11:0&gt;</text>
<text x="194.7" y="247.7" transform="rotate(-90 194.7 247.7)">BIT&lt;11:0&gt;</text>
<text x="197.1" y="247.7" transform="rotate(-90 197.1 247.7)">BIT_D</text>
<text x="202" y="247.7" transform="rotate(-90 202 247.7)">VREF</text>
<text x="204.4" y="247.7" transform="rotate(-90 204.4 247.7)">GND_DAC</text>
<text x="100.4" y="266.7" transform="rotate(-90 100.4 266.7)">VDDD</text>
<text x="102.8" y="266.7" transform="rotate(-90 102.8 266.7)">GNDD</text>
<text x="110.2" y="266.7" transform="rotate(-90 110.2 266.7)">VREF</text>
<text x="112.6" y="268.9" transform="rotate(-90 112.6 268.9)">GND_DAC</text>
<text x="120" y="268.2" transform="rotate(-90 120 268.2)">Clsb_P</text>
<text x="134.7" y="268.2" transform="rotate(-90 134.7 268.2)">Clsb_N</text>
</g>
<g font-size="1.2" fill="#ccccd9">
<text x="117.3" y="45.4" transform="rotate(-90 117.3 45.4)">LATCH_P</text>
<text x="134.4" y="45.4" transform="rotate(-90 134.4 45.4)">LATCH_N</text>
<text x="151.6" y="44" transform="rotate(-90 151.6 44)">CLK_SR_INT</text>
<text x="176.1" y="43.3" transform="rotate(-90 176.1 43.3)">RSTB_INT</text>
<text x="199.3" y="44.8" transform="rotate(-90 199.3 44.8)">CLK_COMP_INT</text>
<text x="81.8" y="53.1" transform="rotate(-90 81.8 53.1)">SN&lt;11:0&gt;</text>
<text x="91.6" y="52.9" transform="rotate(-90 91.6 52.9)">Q_LOAD</text>
<text x="71.9" y="60.7" transform="rotate(-180 71.9 60.7)">VDDD</text>
<text x="71.9" y="63.2" transform="rotate(-180 71.9 63.2)">GNDD</text>
<text x="116" y="64.4" transform="rotate(-180 116 64.4)">GNDD</text>
<text x="116" y="62" transform="rotate(-180 116 62)">VDDD</text>
<text x="122.2" y="60" transform="rotate(-90 122.2 60)">LATCH_P</text>
<text x="129.5" y="60" transform="rotate(-90 129.5 60)">LATCH_N</text>
<text x="150.3" y="78.9" transform="rotate(-90 150.3 78.9)">EN_CH</text>
<text x="152.8" y="80.5" transform="rotate(-90 152.8 80.5)">CLK_SR</text>
<text x="174.8" y="78.9" transform="rotate(-90 174.8 78.9)">EN_CH</text>
<text x="198.1" y="78.9" transform="rotate(-90 198.1 78.9)">EN_CH</text>
<text x="200.5" y="81.2" transform="rotate(-90 200.5 81.2)">CLK_COMP</text>
<text x="79.3" y="95.6" transform="rotate(-90 79.3 95.6)">LATCH_P</text>
<text x="81.8" y="95.6" transform="rotate(-90 81.8 95.6)">LATCH_N</text>
<text x="125.9" y="90" transform="rotate(-90 125.9 90)">CLK_COMP_INT</text>
<text x="158.9" y="93.5" transform="rotate(-90 158.9 93.5)">CLK_COMP</text>
<text x="167.5" y="91.1" transform="rotate(-90 167.5 91.1)">EN_CH</text>
<text x="87.9" y="97.9" transform="rotate(-90 87.9 97.9)">CLK_SR_INT</text>
<text x="90.3" y="97.2" transform="rotate(-90 90.3 97.2)">RSTB_INT</text>
<text x="130.8" y="96" transform="rotate(-90 130.8 96)">DAC_N</text>
<text x="112.4" y="120" transform="rotate(-90 112.4 120)">GND_DAC</text>
<text x="171.4" y="213.8" transform="rotate(-180 171.4 213.8)">SW2_N</text>
<text x="95" y="238.3" transform="rotate(-180 95 238.3)">GND_DAC</text>
<text x="118.5" y="253.1" transform="rotate(-90 118.5 253.1)">Clsb_P</text>
<text x="133.2" y="253.1" transform="rotate(-90 133.2 253.1)">Clsb_N</text>
<text x="48.7" y="259.6" transform="rotate(-90 48.7 259.6)">GND_DAC</text>
<text x="56" y="259.6" transform="rotate(-90 56 259.6)">GND_DAC</text>
<text x="195.6" y="259.6" transform="rotate(-90 195.6 259.6)">GND_DAC</text>
<text x="203" y="259.6" transform="rotate(-90 203 259.6)">GND_DAC</text>
</g>
<g font-size="1.2" fill="#0c6">
<text x="135.3" y="74.6" transform="rotate(-90 135.3 74.6)">COMP_LATCH</text>
<text x="94.3" y="78.9" transform="rotate(-90 94.3 78.9)">SAR_BSS_RE</text>
<text x="121.8" y="236.7" transform="rotate(-90 121.8 236.7)">C_Bin10_AW_RE</text>
<text x="132.8" y="236.7" transform="rotate(-90 132.8 236.7)">C_Bin10_AW_RE</text>
<text x="67.3" y="245.5" transform="rotate(-90 67.3 245.5)">sw_11b_aw_re</text>
<text x="187.3" y="245.5" transform="rotate(-90 187.3 245.5)">sw_11b_aw_re</text>
</g>
<g font-size="1.2" fill="#d9cc00">
<text x="115.7" y="78.5" transform="rotate(-90 115.7 78.5)">COMP</text>
<text x="77.1" y="85.6" transform="rotate(-90 77.1 85.6)">SAR</text>
<text x="96.7" y="195.8" transform="rotate(-90 96.7 195.8)">CP</text>
<text x="157.9" y="195.8" transform="rotate(-90 157.9 195.8)">CN</text>
<text x="69.8" y="247.2" transform="rotate(-90 69.8 247.2)">sw_p</text>
<text x="184.8" y="247.2" transform="rotate(-90 184.8 247.2)">sw_n</text>
</g>
<g font-size="1.2">
<text x="121.8" y="183.1" transform="rotate(-90 121.8 183.1)">Cb</text>
<text x="132.8" y="183.1" transform="rotate(-90 132.8 183.1)">Cb</text>
<text x="114.5" y="190.8" transform="rotate(-90 114.5 190.8)">Cpl</text>
<text x="140.2" y="190.8" transform="rotate(-90 140.2 190.8)">Cpl</text>
</g>
<g font-size=".5" fill="#f00">
<text x="114.7" y="27" transform="rotate(-90 114.7 27)">VDD</text>
<text x="118.4" y="29" transform="rotate(-90 118.4 29)">I</text>
<text x="118.4" y="26.7" transform="rotate(-90 118.4 26.7)">ZN</text>
<text x="122" y="27" transform="rotate(-90 122 27)">VSS</text>
<text x="114.7" y="35.6" transform="rotate(-90 114.7 35.6)">VDD</text>
<text x="118.4" y="35.3" transform="rotate(-90 118.4 35.3)">ZN</text>
<text x="122" y="35.6" transform="rotate(-90 122 35.6)">VSS</text>
<text x="131.9" y="35.6" transform="rotate(-90 131.9 35.6)">VDD</text>
<text x="135.6" y="35.3" transform="rotate(-90 135.6 35.3)">ZN</text>
<text x="139.2" y="35.6" transform="rotate(-90 139.2 35.6)">VSS</text>
<text x="118.4" y="37.6" transform="rotate(-90 118.4 37.6)">I</text>
<text x="135.6" y="37.6" transform="rotate(-90 135.6 37.6)">I</text>
<text x="149" y="47.8" transform="rotate(-90 149 47.8)">VDD</text>
<text x="152.7" y="47.5" transform="rotate(-90 152.7 47.5)">ZN</text>
<text x="156.3" y="47.8" transform="rotate(-90 156.3 47.8)">VSS</text>
<text x="173.5" y="47.8" transform="rotate(-90 173.5 47.8)">VDD</text>
<text x="177.2" y="47.5" transform="rotate(-90 177.2 47.5)">ZN</text>
<text x="180.8" y="47.8" transform="rotate(-90 180.8 47.8)">VSS</text>
<text x="196.7" y="47.8" transform="rotate(-90 196.7 47.8)">VDD</text>
<text x="200.4" y="47.5" transform="rotate(-90 200.4 47.5)">ZN</text>
<text x="204.1" y="47.8" transform="rotate(-90 204.1 47.8)">VSS</text>
<text x="152.7" y="49.9" transform="rotate(-90 152.7 49.9)">I</text>
<text x="177.2" y="49.9" transform="rotate(-90 177.2 49.9)">I</text>
<text x="200.4" y="49.9" transform="rotate(-90 200.4 49.9)">I</text>
<text x="149" y="58.8" transform="rotate(-90 149 58.8)">VDD</text>
<text x="152.7" y="58.6" transform="rotate(-90 152.7 58.6)">ZN</text>
<text x="156.3" y="58.8" transform="rotate(-90 156.3 58.8)">VSS</text>
<text x="173.5" y="58.8" transform="rotate(-90 173.5 58.8)">VDD</text>
<text x="177.2" y="58.6" transform="rotate(-90 177.2 58.6)">ZN</text>
<text x="180.8" y="58.8" transform="rotate(-90 180.8 58.8)">VSS</text>
<text x="196.7" y="58.8" transform="rotate(-90 196.7 58.8)">VDD</text>
<text x="200.4" y="58.6" transform="rotate(-90 200.4 58.6)">ZN</text>
<text x="204.1" y="58.8" transform="rotate(-90 204.1 58.8)">VSS</text>
<text x="152.7" y="60.9" transform="rotate(-90 152.7 60.9)">I</text>
<text x="177.2" y="60.9" transform="rotate(-90 177.2 60.9)">I</text>
<text x="200.4" y="60.9" transform="rotate(-90 200.4 60.9)">I</text>
<text x="147.8" y="71" transform="rotate(-90 147.8 71)">VDD</text>
<text x="152.7" y="69.3" transform="rotate(-90 152.7 69.3)">Z</text>
<text x="157.6" y="71" transform="rotate(-90 157.6 71)">VSS</text>
<text x="172.3" y="71" transform="rotate(-90 172.3 71)">VDD</text>
<text x="177.2" y="69.3" transform="rotate(-90 177.2 69.3)">Z</text>
<text x="182" y="71" transform="rotate(-90 182 71)">VSS</text>
<text x="195.5" y="71" transform="rotate(-90 195.5 71)">VDD</text>
<text x="200.4" y="69.3" transform="rotate(-90 200.4 69.3)">Z</text>
<text x="205.3" y="71" transform="rotate(-90 205.3 71)">VSS</text>
<text x="151.4" y="72.9" transform="rotate(-90 151.4 72.9)">A1</text>
<text x="153.9" y="72.9" transform="rotate(-90 153.9 72.9)">A2</text>
<text x="175.9" y="72.9" transform="rotate(-90 175.9 72.9)">A1</text>
<text x="178.4" y="72.9" transform="rotate(-90 178.4 72.9)">A2</text>
<text x="199.2" y="72.9" transform="rotate(-90 199.2 72.9)">A1</text>
<text x="201.6" y="72.9" transform="rotate(-90 201.6 72.9)">A2</text>
</g>
<g font-size=".5" fill="#d9cc00">
<text x="115" y="24.1" transform="rotate(-90 115 24.1)">I18</text>
<text x="115" y="32.7" transform="rotate(-90 115 32.7)">I16</text>
<text x="132.1" y="32.7" transform="rotate(-90 132.1 32.7)">I17</text>
<text x="149.3" y="44.6" transform="rotate(-90 149.3 44.6)">I7</text>
<text x="173.7" y="44.9" transform="rotate(-90 173.7 44.9)">I11</text>
<text x="197" y="44.9" transform="rotate(-90 197 44.9)">I13</text>
<text x="149.3" y="55.6" transform="rotate(-90 149.3 55.6)">I6</text>
<text x="173.7" y="55.9" transform="rotate(-90 173.7 55.9)">I10</text>
<text x="197" y="55.6" transform="rotate(-90 197 55.6)">I8</text>
<text x="148" y="67" transform="rotate(-90 148 67)">I50</text>
<text x="172.5" y="67" transform="rotate(-90 172.5 67)">I49</text>
<text x="195.8" y="67" transform="rotate(-90 195.8 67)">I14</text>
</g>
<g font-size=".5" fill="#0c6">
<text x="121.8" y="24.7" transform="rotate(-90 121.8 24.7)">INVD8</text>
<text x="121.8" y="33.3" transform="rotate(-90 121.8 33.3)">INVD2</text>
<text x="138.9" y="33.3" transform="rotate(-90 138.9 33.3)">INVD2</text>
<text x="156.1" y="45.8" transform="rotate(-90 156.1 45.8)">INVD16</text>
<text x="180.6" y="45.8" transform="rotate(-90 180.6 45.8)">INVD16</text>
<text x="203.8" y="45.8" transform="rotate(-90 203.8 45.8)">INVD16</text>
<text x="156.1" y="56.5" transform="rotate(-90 156.1 56.5)">INVD8</text>
<text x="180.6" y="56.5" transform="rotate(-90 180.6 56.5)">INVD8</text>
<text x="203.8" y="56.5" transform="rotate(-90 203.8 56.5)">INVD8</text>
<text x="157.3" y="67.6" transform="rotate(-90 157.3 67.6)">AN2D4</text>
<text x="181.8" y="67.6" transform="rotate(-90 181.8 67.6)">AN2D4</text>
<text x="205.1" y="67.6" transform="rotate(-90 205.1 67.6)">AN2D4</text>
</g>
</svg>
